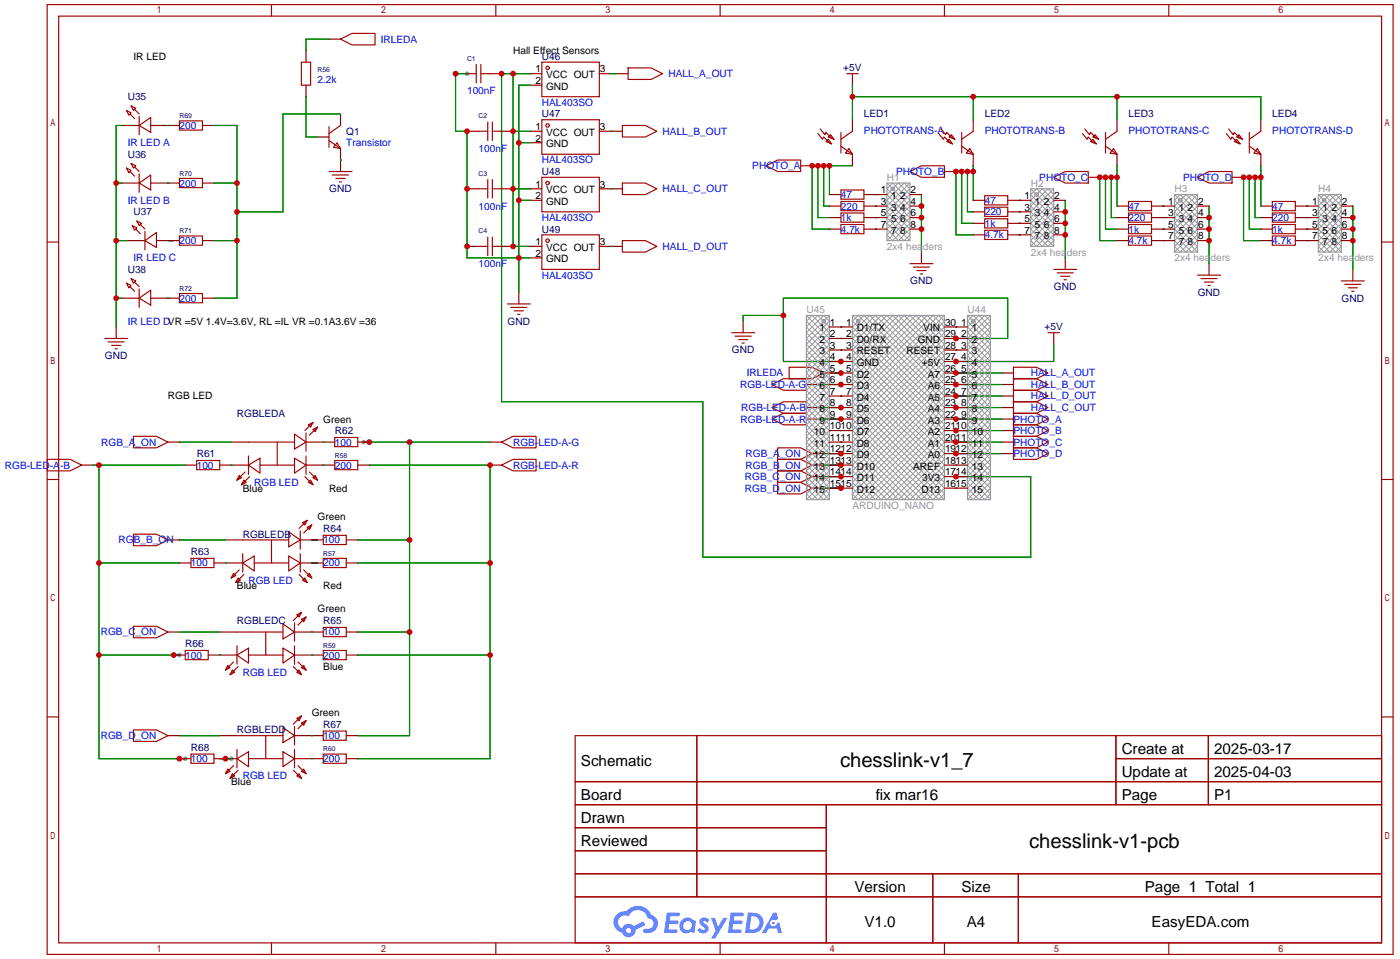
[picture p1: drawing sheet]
<svg xmlns="http://www.w3.org/2000/svg" width="309mm" height="212mm" viewBox="0 0 309 212" stroke-linecap="round" stroke-linejoin="round" font-family="sans-serif">
<g fill="#999">
<circle cx="51.1" cy="167.4" r=".51"/>
<circle cx="40.9" cy="167.4" r=".51"/>
<circle cx="39.6" cy="144.5" r=".51"/>
<circle cx="80.3" cy="97.5" r=".51"/>
<circle cx="103.1" cy="16.3" r=".51"/>
</g>
<g fill="none" stroke="#a10000" stroke-width=".25">
<path d="M10.4 1h297.2v209.6h-297.2zM13 3.6h292.1v204.4h-292.1zM59.9 1v2.6M109.5 1v2.6M159 1v2.6M208.5 1v2.6M258.1 1v2.6M10.4 53.4h2.6M305.1 53.4h2.5M10.4 105.8h2.6M305.1 105.8h2.5M10.4 158.2h2.6"/>
<path d="M305.1 158.2h2.5M127 162.3h178.1v45.7h-178.1zM127 172.5h178.1M127 177.5h178.1M153.9 162.3v35.6M182.4 177.5v30.5M246.4 162.3v15.2M246.4 167.4h58.7M266.8 162.3v15.2M127 182.6h55.4M127 192.8h178.1M127 187.7h55.4"/>
<path d="M127 197.9h178.1M206 192.8v15.2M224.8 192.8v15.2M59.9 208v2.6M109.5 208v2.6M159 208v2.6M208.5 208v2.6M258.1 208v2.6"/>
</g>
<g fill="#5487ff">
<path d="M154.7 202.7a1.3 1.3 0 0 1 1.9 .3l-.4 .6a.54 .54 0 0 0-.9-.2l.1 .2a1.28 1.28 0 0 1 .8 2 1.53 1.53 0 0 1-2.2-.3l.5-.6 .8 .5a.31 .31 0 0 0 .4-.3 .31 .31 0 0 0-.3-.4 1.12 1.12 0 0 1-.7-1.8z"/>
<path d="M157 202.5h.8l.7 2 1.2-2h.9l-2.7 4.6h-.9l1-1.7z"/>
<path d="M147.2 201.4h2.3a.46 .46 0 0 1 .5 0 .46 .46 0 0 1 .1 .6l-.3 .1-1.8 .1-.1 .9h1.6a.4 .4 0 0 1 .4 .4 .4 .4 0 0 1-.5 .4h-1.6l-.2 1.2h1.4a.46 .46 0 0 1 .5 0 .46 .46 0 0 1 .1 .5l-.4 .2h-2.6z"/>
<path d="M161.3 201.4h2.3a.47 .47 0 0 1 .5 0 .47 .47 0 0 1 .1 .6l-.3 .1-1.8 .1-.1 .9h1.6a.4 .4 0 0 1 .4 .4 .4 .4 0 0 1-.4 .4h-1.7l-.2 1.2h1.4a.46 .46 0 0 1 .5 0 .46 .46 0 0 1 .1 .5l-.4 .2h-2.6z"/>
<path d="M170.7 201.4h.8l.3 1.3-.6 .4a.75 .75 0 0 0-1.1 .3 .75 .75 0 0 0 .5 1 .75 .75 0 0 0 .9-.7l.5-.2 .6 2.3h-.8l-.3-.9h-1.8l-.5 .9h-1z"/>
<path d="M165.1 201.4l-.6 4.4h1.4a2.27 2.27 0 0 0 2.7-2.2 2.27 2.27 0 0 0-2.7-2.2zM165.9 202.1a1.5 1.5 0 0 1 1.8 1.6 1.5 1.5 0 0 1-1.9 1.4h-.3z"/>
<path d="M150.6 203a1.6 1.6 0 0 0-.4 2.3 1.6 1.6 0 0 0 2.3 .2l.8 .3 .3-2.4-.1-.3-.5-.1a1.58 1.58 0 0 0-2.4 0zM151.2 203.5a.98 .98 0 0 1 1.6 .4 .98 .98 0 0 1-1.1 1.3 .94 .94 0 0 1-.9-.7 .94 .94 0 0 1 .4-1z"/>
<path d="M136.2 201.8a2.37 2.37 0 0 0 1.1 4 1.54 1.54 0 0 0 1.8 1 1.54 1.54 0 0 0 1.2-1.6l2.2-1.1-.5-.8-2 1a1.57 1.57 0 0 0-2.7 .5 1.5 1.5 0 0 1-.7-2.1 1.5 1.5 0 0 1 2.2-.5 2.23 2.23 0 0 1 2.3-1.4 2.23 2.23 0 0 1 2 1.8 1.16 1.16 0 0 1 1.2 1.1 1.16 1.16 0 0 1-1.1 1.2h-.7a.47 .47 0 0 0-.5 .4 .47 .47 0 0 0 .4 .5 2.15 2.15 0 0 0 2.6-1.1 2.15 2.15 0 0 0-.8-2.7l-.4-.2a3.2 3.2 0 0 0-5.5-.7l-1.1 .1zM138.2 205.3a.6 .6 0 0 1 1.2 0 .6 .6 0 0 1-1.2 0z"/>
<circle cx="170.8" cy="203.6" r=".28"/>
</g>
<g fill="none" stroke="#870000" stroke-width=".25">
<path d="M67.6 11.2v2.5M67.6 18.8v2.5M72.6 8.6h2.6M100.6 16.3h2.5M108.2 16.3h2.5M117.1 16.3h2.5M117.1 18.8h2.5M132.3 16.3h2.6M136.1 16.3h2.6M188.2 17.5v1.3M26.9 27.7h3.8M33.3 27.7h6.3"/>
<path d="M44.7 27.7h2.5M70.1 30.2h2.5M75.2 25.1v2.6M75.2 32.8v5M103.1 29h2.6M110.7 29h2.6M117.1 29h2.5M117.1 31.5h2.5M132.3 29h5.1M176.8 36.6h2.5M188.2 26.4v2.6M188.2 34v2.6"/>
<path d="M208.5 37.8h2.6M214.9 26.4v2.6M214.9 34v2.6M240.3 39.1h2.5M246.6 26.4v2.6M246.6 34v2.6M272 39.1h2.6M278.4 26.4v2.6M278.4 34v2.6M26.9 40.4h3.8M28.2 53.1h3.8M33.3 40.4h6.3"/>
<path d="M34.5 53.1h5.1M44.7 40.4h2.5M44.7 53.1h2.5M103.1 54.4h2.6M103.1 41.7h2.6M110.7 54.4h2.6M110.7 41.7h2.6M117.1 44.2h2.5M117.1 54.4h2.5M117.1 41.7h2.5M117.1 56.9h2.5M132.3 54.4h5.1"/>
<path d="M132.3 41.7h5.1M183.1 42.9h2.6M183.1 45.5h2.6M183.1 48h2.6M183.1 50.5h2.6M190.8 42.9h5M190.8 45.5h5M190.8 48h5M190.8 50.5h5M200.9 42.9h2.6M200.9 45.5h2.6M200.9 48h2.6"/>
<path d="M200.9 50.5h2.6M203.5 55.6v2.6M214.9 44.2h2.5M214.9 46.7h2.5M214.9 49.3h2.5M214.9 51.8h2.5M222.5 44.2h5.1M222.5 46.7h5.1M222.5 49.3h5.1M222.5 51.8h5.1M232.7 44.2h2.5M232.7 46.7h2.5"/>
<path d="M232.7 49.3h2.5M232.7 51.8h2.5M235.2 56.9v2.5M246.6 53.1h2.6M246.6 45.5h2.6M246.6 48h2.6M246.6 50.5h2.6M254.3 53.1h5M254.3 45.5h5M254.3 48h5M254.3 50.5h5M264.4 53.1h2.6"/>
<path d="M264.4 45.5h2.6M264.4 48h2.6M264.4 50.5h2.6M267 58.2v2.5M278.4 53.1h2.5M278.4 45.5h2.5M278.4 48h2.5M278.4 50.5h2.5M286 53.1h5.1M286 45.5h5.1M286 48h5.1M286 50.5h5.1"/>
<path d="M296.2 53.1h2.5M296.2 45.5h2.5M296.2 48h2.5M296.2 50.5h2.5M298.7 59.4v2.6M25.7 72.1v2.6M26.9 65.8h3.8M33.3 65.8h6.3M44.7 65.8h2.5M114.6 64.5v2.6M164.1 70.9v2.5M183.1 72.1h5.1"/>
<path d="M183.1 74.7h5.1M183.1 77.2h5.1M183.1 79.8h5.1M208.5 72.1h5.1M208.5 74.7h5.1M208.5 77.2h5.1M208.5 79.8h5.1M232.7 74.7v1.2M37.1 97.5h2.5M51.1 97.5h3.8M67.6 97.5h6.3M79 97.5h2.5"/>
<path d="M108.2 97.5h2.5M178.1 92.5h2.5M178.1 84.8h2.5M178.1 89.9h2.5M181.9 82.3h6.3M183.1 97.5h5.1M183.1 92.5h5.1M183.1 84.8h5.1M183.1 89.9h5.1M183.1 87.4h5.1M183.1 95h5.1M208.5 97.5h5.1"/>
<path d="M208.5 92.5h5.1M208.5 84.8h5.1M208.5 89.9h5.1M208.5 87.4h5.1M208.5 82.3h5.1M208.5 95h5.1M221.2 97.5h2.6M221.2 92.5h2.6M221.2 84.8h2.6M221.2 89.9h2.6M221.2 87.4h2.6M221.2 82.3h2.6"/>
<path d="M221.2 95h2.6M18 102.6h2.6M37.1 119.1h2.5M40.9 102.6h2.5M48.5 102.6h6.4M49.8 119.1h3.8M66.3 119.1h5.1M67.6 102.6h6.3M76.5 119.1h2.5M79 102.6h2.5M108.2 102.6h2.5M179.3 102.6h2.6"/>
<path d="M179.3 100.1h2.6M179.3 107.7h2.6M179.3 105.2h2.6M183.1 102.6h5.1M183.1 100.1h5.1M183.1 107.7h5.1M183.1 105.2h5.1M208.5 102.6h5.1M208.5 100.1h5.1M208.5 107.7h5.1M208.5 105.2h5.1M221.2 100.1h2.6"/>
<path d="M37.1 139.4h2.5M39.6 124.2h2.6M47.2 124.2h6.4M48.5 139.4h3.8M65 139.4h6.4M66.3 124.2h5.1M76.5 124.2h2.5M76.5 139.4h2.5M38.4 144.5h2.5M46 144.5h6.3M65 144.5h6.4M76.5 144.5h2.5"/>
<path d="M37.1 162.3h2.5M39.6 167.4h2.6M47.2 167.4h5.1M48.5 162.3h3.8M65 162.3h6.4M65 167.4h6.4M76.5 162.3h2.5M76.5 167.4h2.5"/>
</g>
<g fill="none" stroke="#a10000" stroke-width=".25">
<path d="M66.5 13.7h2.1v5.1h-2.1zM75.2 8.6l2.5-1.2h5.1v2.5h-5.1zM103.1 16.3h2.1M105.2 14.2v4.1M106.2 16.3h2M106.2 14.2v4.1M119.6 13.7h12.7v7.6h-12.7zM138.7 15h5.1l2.5 1.3-2.5 1.2h-5.1zM186.9 16.3h2.6M188.2 16.3v1.2M27.9 24.4l1.1 .5-.6 .5zM27.9 37.1l1.1 .5-.6 .5z"/>
<path d="M28.7 25.1l1 1.1M28.7 37.8l1 1.1M29 23.4l1 .5-.5 .5zM29 36.1l1 .5-.5 .5zM29.7 24.1l1 1M29.7 36.8l1 1M30.7 27.7l2.6-1.8v3.3zM30.7 25.7v4M30.7 38.4v4M39.6 26.7h5.1v2h-5.1zM39.6 39.4h5.1v2h-5.1zM72.6 31l2.6 1.8"/>
<path d="M72.6 27.9v4.6M72.6 37.8h5.1M73.4 38.6h3.6M74.2 39.4h2M74.4 31.5l.8 1.3-1.5-.3zM75.2 27.7l-2.6 1.8M105.7 29h2M107.7 26.9v4.1M107.7 39.6v4.1M108.7 29h2M108.7 26.9v4.1M108.7 39.6v4.1"/>
<path d="M119.6 26.4h12.7v7.6h-12.7zM119.6 39.1h12.7v7.6h-12.7zM137.4 27.7h5.1l2.5 1.3-2.5 1.2h-5.1zM169.2 36.6l2.5-1.3h5.1v2.5h-5.1zM180.6 29.5l1 1.2 .3-.5 1.2 1.3M181.1 28.4l1 1.3 .3-.5 1.2 1.3M182.4 31.2l.5-.5 .7 1.1zM182.9 30.2l.5-.5 .7 1zM185.7 32.3l2.5 1.7M185.7 29.2v4.6M187.5 32.8l.7 1.2-1.5-.2zM188.2 29l-2.5 1.7"/>
<path d="M200.9 37.8l2.6-1.2h5v2.5h-5zM207.3 29.5l1 1.2 .2-.5 1.3 1.3M207.8 28.4l1 1.3 .2-.5 1.3 1.3M209 31.2l.5-.5 .8 1.1zM209.5 30.2l.6-.5 .7 1zM212.3 32.3l2.6 1.7M212.3 29.2v4.6M214.1 32.8l.8 1.2-1.5-.2zM214.9 29l-2.6 1.7M232.7 39.1l2.5-1.3h5.1v2.6h-5.1zM239 29.5l1 1.2 .3-.5 1.3 1.3M239.5 28.4l1 1.3 .3-.5 1.3 1.3"/>
<path d="M240.8 31.2l.5-.5 .8 1.1zM241.3 30.2l.5-.5 .8 1zM244.1 32.3l2.5 1.7M244.1 29.2v4.6M245.9 32.8l.7 1.2-1.5-.2zM246.6 29l-2.5 1.7M264.4 39.1l2.6-1.3h5v2.6h-5zM270.8 29.5l1 1.2 .2-.5 1.3 1.3M271.3 28.4l1 1.3 .2-.5 1.3 1.3M273 30.7l.8 1.1-1.3-.6zM273 30.2l.6-.5 .7 1zM275.8 32.3l2.6 1.7"/>
<path d="M275.8 29.2v4.6M277.6 32.8l.8 1.2-1.5-.2zM278.4 29l-2.6 1.7M29.2 49.8l1 .5-.5 .5zM30 50.5l1 1.1M30.2 48.8l1 .5-.5 .5zM30.7 40.4l2.6-1.8v3.3zM31 49.5l1 1M32 53.1l2.5-1.8v3.3zM32 51.1v4M39.6 52.1h5.1v2h-5.1zM74.9 40.1h.5"/>
<path d="M105.7 41.7h2M105.7 54.4h2M107.7 52.3v4.1M108.7 52.3v4.1M108.7 41.7h2M108.7 54.4h2M119.6 51.8h12.7v7.6h-12.7zM137.4 53.1h5.1l2.5 1.3-2.5 1.2h-5.1zM137.4 40.4h5.1l2.5 1.3-2.5 1.2h-5.1zM185.7 41.9h5.1v2h-5.1zM185.7 44.4h5.1v2.1h-5.1zM185.7 47h5.1v2h-5.1z"/>
<path d="M185.7 49.5h5.1v2.1h-5.1zM200.9 58.2h5.1M201.7 58.9h3.5M202.4 59.7h2.1M217.4 43.2h5.1v2h-5.1zM217.4 45.7h5.1v2.1h-5.1zM217.4 48.3h5.1v2h-5.1zM217.4 50.8h5.1v2h-5.1zM232.7 59.4h5M249.2 44.4h5.1v2.1h-5.1zM249.2 47h5.1v2h-5.1zM249.2 49.5h5.1v2.1h-5.1z"/>
<path d="M249.2 52.1h5.1v2h-5.1zM280.9 44.4h5.1v2.1h-5.1zM280.9 47h5.1v2h-5.1zM280.9 49.5h5.1v2.1h-5.1zM280.9 52.1h5.1v2h-5.1zM23.1 74.7h5.1M23.9 75.4h3.5M24.6 76.2h2.1M25.4 77h.5M27.9 62.5l1.1 .5-.6 .5zM28.7 63.2l1 1.1M29 61.5l1 .5-.5 .5z"/>
<path d="M29.7 62.2l1 1M30.7 65.8l2.6-1.8v3.3zM30.7 63.8v4M39.6 64.8h5.1v2h-5.1zM112 67.1h5.1M112.8 67.8h3.5M113.5 68.6h2.1M114.3 69.3h.5M161.5 73.4h5.1M162.3 74.2h3.6M163.1 74.9h2M163.8 75.7h.5"/>
<path d="M203.2 60.5h.5M231.4 73.4h2.5M232.7 73.4v1.3M233.4 60.2h3.6M234.2 61h2M234.9 61.7h.6M264.4 60.7h5.1M265.2 61.5h3.5M265.9 62.2h2.1M266.7 63h.5M296.2 62h5M296.9 62.7h3.6"/>
<path d="M297.7 63.5h2M298.4 64.3h.6M29.5 96.3h5l2.6 1.2-2.6 1.3h-5zM54.9 97.5h10.1M61.2 97.5v5.1M65 95.8l2.6 1.7-2.6 1.6zM67.6 95.5v4.1M68.1 93.7l1-.5-.5 1zM69.1 94.7l1-.5-.5 1zM69.1 93.2l-1.8 1.8M70.1 94.2l-1.8 1.8M73.9 96.5h5.1v2.1h-5.1z"/>
<path d="M110.7 97.5l2.6-1.2h5.1v2.5h-5.1zM170.4 92.5l2.6-1.3h5.1v2.5h-5.1zM170.4 84.8l2.6-1.2h5.1v2.5h-5.1zM170.4 89.9l2.6-1.3h5.1v2.6h-5.1zM171.7 98.8h5.1l2.5 1.3-2.5 1.2h-5.1zM174.2 81h5.1l2.6 1.3-2.6 1.3h-5.1zM223.8 88.6h5.1l2.5 1.3-2.5 1.3h-5.1zM223.8 86.1h5.1l2.5 1.3-2.5 1.2h-5.1zM223.8 81h5.1l2.5 1.3-2.5 1.3h-5.1zM223.8 83.6h5.1l2.5 1.2-2.5 1.3h-5.1zM223.8 96.3h5.1l2.5 1.2-2.5 1.3h-5.1zM223.8 98.8h5.1l2.5 1.3-2.5 1.2h-5.1z"/>
<path d="M223.8 93.7h5.1l2.5 1.3-2.5 1.3h-5.1zM223.8 91.2h5.1l2.5 1.3-2.5 1.2h-5.1zM10.4 101.3h5.1l2.5 1.3-2.5 1.3h-5.1zM29.5 117.9h5l2.6 1.2-2.6 1.3h-5zM43.4 101.6h5.1v2h-5.1zM52.8 104.9l.5 .5-1 .5zM53.6 119.1h10.2M53.8 105.9l.6 .5-1.1 .5zM54.1 104.1l-1.8 1.8M54.9 102.6l2.5-1.5v3.3zM54.9 100.6v4M55.1 105.2l-1.8 1.7"/>
<path d="M57.4 102.6h7.6M59.9 119.1v5.1M63.8 117.3l2.5 1.8-2.5 1.5zM65 101.1l2.6 1.5-2.6 1.8zM66.3 117.1v4.1M66.8 115.3l1-.5-.5 1zM67.3 105.2l1.8 1.7M67.6 100.6v4M67.8 116.3l1-.5-.5 1zM67.8 114.8l-1.8 1.8M68.3 104.1l1.8 1.8M68.6 105.9l.5 1-1-.5z"/>
<path d="M68.8 115.8l-1.7 1.8M69.1 105.4l.5-.5 .5 1zM71.4 118.1h5.1v2h-5.1zM73.9 101.6h5.1v2h-5.1zM110.7 102.6l2.6-1.3h5.1v2.6h-5.1zM171.7 106.4h5.1l2.5 1.3-2.5 1.3h-5.1zM171.7 103.9h5.1l2.5 1.3-2.5 1.2h-5.1zM171.7 101.3h5.1l2.5 1.3-2.5 1.3h-5.1zM29.5 138.2h5l2.6 1.2-2.6 1.3h-5zM42.2 123.2h5v2h-5zM51.6 126.5l.5 .5-1 .5zM52.3 139.4h10.2"/>
<path d="M52.6 127.5l.5 .5-1 .5zM52.8 125.7l-1.7 1.8M53.6 124.2l2.5-1.5v3.3zM53.6 122.2v4M53.8 126.7l-1.7 1.8M56.1 124.2h7.7M58.7 139.4v5.1M62.5 137.7l2.5 1.7-2.5 1.6zM63.8 122.7l2.5 1.5-2.5 1.8zM65 137.4v4.1M65.5 135.6l1-.5-.5 1zM66 126.7l1.8 1.8"/>
<path d="M66.3 122.2v4M66.5 136.7l1.1-.6-.5 1.1zM66.5 135.1l-1.7 1.8M66.8 128l.5-.5 .5 1zM67.1 125.7l1.7 1.8M67.6 136.1l-1.8 1.8M68.3 126.5l.5 1-1-.5zM71.4 123.2h5.1v2h-5.1zM71.4 138.4h5.1v2.1h-5.1zM40.9 143.5h5.1v2h-5.1zM50.3 146.8l.5 .5-1 .5zM51.3 147.8l.5 .5-1 .5z"/>
<path d="M51.6 146.1l-1.8 1.7M52.3 144.5l2.6-1.5v3.3zM52.3 142.5v4.1M52.6 147.1l-1.8 1.7M54.9 144.5h7.6M62.5 143l2.5 1.5-2.5 1.8zM64.8 147.1l1.7 1.7M65 142.5v4.1M65.5 148.3l.5-.5 .5 1zM65.5 158.5l1-.5-.5 1zM65.8 146.1l1.8 1.7M66.5 147.3l.6-.5 .5 1z"/>
<path d="M66.5 159.5l1.1-.5-.5 1zM66.5 158l-1.7 1.8M67.6 159l-1.8 1.8M71.4 143.5h5.1v2h-5.1zM29.5 161h5l2.6 1.3-2.6 1.3h-5zM42.2 166.4h5v2h-5zM50.3 169.7l.5 .5-1 .5zM51.3 170.7l.5 .5-1 .5zM51.6 168.9l-1.8 1.8M52.3 167.4l2.6-1.5v3.3zM52.3 165.4v4M52.3 162.3h10.2"/>
<path d="M52.6 169.9l-1.8 1.8M54.9 167.4h7.6M58.7 162.3v5.1M62.5 160.5l2.5 1.8-2.5 1.5zM62.5 165.9l2.5 1.5-2.5 1.8zM64.8 169.9l1.7 1.8M65 160.3v4M65 165.4v4M65.5 171.2l.5-.5 .5 1zM65.8 168.9l1.8 1.8M66.5 170.2l.6-.5 .5 1zM71.4 166.4h5.1v2h-5.1z"/>
<path d="M71.4 161.3h5.1v2h-5.1z"/>
<circle cx="120.9" cy="15" r=".38"/>
<circle cx="120.9" cy="27.7" r=".38"/>
<circle cx="120.9" cy="53.1" r=".38"/>
<circle cx="120.9" cy="40.4" r=".38"/>
</g>
<g fill="none" stroke="#008700" stroke-width=".25">
<path d="M72.6 8.6h-5v2.6M103.1 16.3h-2.5v12.7h2.5v27.9h14M113.3 16.3v38.1h3.8M117.1 16.3h-6.4v72.3h44.5v34.3h72.4v-17.7h-16.5M117.1 18.8h-2.5v45.7M134.9 16.3h1.2M188.2 18.8v7.6M26.9 27.7h-1.2v44.4M37.1 27.7h.1M47.2 27.7h5.1v38.1h-5.1M67.6 21.3v8.9h2.5M75.2 35.3h.1"/>
<path d="M75.2 25.1h-12.7v21.6h-10.2M113.3 29h3.8M114.6 31.5h2.5M134.9 29h.1M180.6 36.6v11.4h2.5M181.9 36.6v8.9h1.2M183.1 36.6v6.3M188.2 36.6h-8.9v13.9h3.8M188.2 21.3h90.2v5.1M212.3 37.8v11.5h2.6M213.6 37.8v8.9h1.3M214.9 21.3v5.1"/>
<path d="M214.9 36.6v7.6M214.9 37.8h-3.8v14h3.8M244.1 39.1v11.4h2.5M245.4 39.1v8.9h1.2M246.6 21.3v5.1M246.6 36.6v8.9M246.6 39.1h-3.8v14h3.8M275.8 39.1v11.4h2.6M277.1 39.1v8.9h1.3M278.4 39.1h-3.8v14h3.8M278.4 36.6v8.9M25.7 53.1h2.5"/>
<path d="M25.7 40.4h1.2M37.1 40.4h.1M37.1 53.1h1.3M47.2 53.1h5.1M47.2 40.4h5.1M113.3 41.7h3.8M114.6 44.2h2.5M134.9 41.7h.1M134.9 54.4h.1M193.3 42.9h.1M193.3 45.5h.1M193.3 48h.1"/>
<path d="M193.3 50.5h.1M203.5 42.9v12.7M225 44.2h.1M225 46.7h.1M225 49.3h.1M225 51.8h.1M235.2 44.2v12.7M256.8 45.5h.1M256.8 48h.1M256.8 50.5h.1M256.8 53.1h.1M267 45.5v12.7"/>
<path d="M288.5 45.5h.1M288.5 48h.1M288.5 50.5h.1M288.5 53.1h.1M298.7 45.5v13.9M25.7 65.8h1.2M37.1 65.8h.1M173 69.6h-8.9v1.3M185.7 72.1h.1M185.7 74.7h.1M185.7 77.2h.1M211.1 77.2h.1"/>
<path d="M211.1 72.1h.1M211.1 74.7h11.4v-8.9h-49.5v14h12.7M232.7 75.9v3.9h-21.6M39.6 97.5h11.5M71.4 97.5h.1M80.3 97.5h27.9M90.4 97.5v64.8h-11.4M180.6 84.8h5.1M180.6 89.9h5.1M180.6 92.5h5.1M184.4 82.3h1.3M185.7 87.4h.1"/>
<path d="M185.7 95h.1M185.7 97.5h.1M211.1 97.5h10.1M211.1 84.8h10.1M211.1 89.9h10.1M211.1 95h10.1M211.1 92.5h10.1M211.1 87.4h10.1M211.1 82.3h10.1M20.6 102.6h20.3M21.8 102.6v64.8h19.1M39.6 119.1h10.2"/>
<path d="M51.1 102.6h.1M68.8 119.1h1.3M71.4 102.6h.1M79 119.1h11.4M81.5 102.6h26.7v64.8h-29.2M181.9 102.6h3.8M181.9 105.2h3.8M181.9 100.1h3.8M181.9 107.7h3.8M211.1 107.7h.1M211.1 102.6h.1M211.1 100.1h10.1"/>
<path d="M21.8 124.2h17.8M39.6 139.4h8.9M49.8 124.2h.1M68.8 139.4h.1M68.8 124.2h1.3M79 124.2h29.2M79 139.4h11.4M21.8 144.5h17.8M48.5 144.5h.1M68.8 144.5h.1M79 144.5h29.2M39.6 162.3h8.9"/>
<path d="M48.5 167.4h2.6M68.8 167.4h.1M68.8 162.3h.1"/>
</g>
<g fill="none" stroke="#999" stroke-width=".22">
<path d="M195.8 53.1l5.1-5.1-5.1-5.1 2.6-2.5 2.5 2.5-5.1 5.1 5.1 5.1M195.8 40.4l5.1 5.1-5.1 5 2.6 2.6 2.5-2.6-5.1-5 5.1-5.1M197.1 40.4l-1.3 1.3 5.1 5-5.1 5.1 1.3 1.3 3.8-3.8-5.1-5.1 3.8-3.8 1.3 1.3-5.1 5 5.1 5.1-1.3 1.3-3.8-3.8 5.1-5.1zM197.3 41.3l.1 .2M197.4 41.8l-.1 .2M227.6 54.4l5.1-5.1-5.1-5.1 2.5-2.5 2.6 2.5-5.1 5.1 5.1 5.1M227.6 41.7l5.1 5-5.1 5.1 2.5 2.6 2.6-2.6-5.1-5.1 5.1-5M228.9 41.7l-1.3 1.2 5.1 5.1-5.1 5.1 1.3 1.3 3.8-3.9-5.1-5 3.8-3.8 1.3 1.2-5.1 5.1 5.1 5.1-1.3 1.3-3.8-3.9 5.1-5zM229 42.6l.2 .2M229.2 43.1l-.2 .2M259.3 44.2l5.1 5.1-5.1 5.1 1.3 1.2 3.8-3.8-5.1-5.1 3.8-3.8 1.3 1.3-5.1 5.1 5.1 5.1-1.3 1.2-3.8-3.8 5.1-5.1-3.8-3.8zM259.3 55.6l5.1-5.1-5.1-5 2.6-2.6 2.5 2.6-5.1 5 5.1 5.1"/>
<path d="M259.3 42.9l5.1 5.1-5.1 5.1 2.6 2.5 2.5-2.5-5.1-5.1 5.1-5.1M260.8 43.9l.1 .1M260.9 44.4l-.1 .1M291.1 44.2l5.1 5.1-5.1 5.1 1.3 1.2 3.8-3.8-5.1-5.1 3.8-3.8 1.3 1.3-5.1 5.1 5.1 5.1-1.3 1.2-3.8-3.8 5.1-5.1-3.8-3.8zM291.1 55.6l5.1-5.1-5.1-5 2.5-2.6 2.6 2.6-5.1 5 5.1 5.1M291.1 42.9l5.1 5.1-5.1 5.1 2.5 2.5 2.6-2.5-5.1-5.1 5.1-5.1M292.5 43.9l.2 .1M292.7 44.4l-.2 .1M178.1 69.6l5 5.1-5 5.1 5 5-5 5.1 5 5.1-5 5.1 5 5.1-5 5M179.3 69.6l3.8 3.8-5 5.1 5 5.1-5 5 5 5.1-5 5.1 5 5.1-5 5.1 1.2 1.2 3.8-3.8-5-5.1 5-5-5-5.1 5-5.1-5-5.1 5-5.1-5-5zM180.6 69.6l-2.5 2.5 5 5.1-5 5.1 5 5.1-5 5.1 5 5-5 5.1 5 5.1-2.5 2.5-2.5-2.5 5-5.1-5-5.1 5-5-5-5.1 5-5.1-5-5.1 5-5.1zM181.9 69.6l1.2 1.3-5 5 5 5.1-5 5.1 5 5.1-5 5.1 5 5-5 5.1 3.8 3.8 1.2-1.2-5-5.1 5-5.1-5-5.1 5-5.1-5-5 5-5.1-5-5.1z"/>
<path d="M182 70.5l.2 .2M182.2 71l-.2 .2M183.1 69.6l-5 5.1 5 5.1-5 5 5 5.1-5 5.1 5 5.1-5 5.1 5 5M188.2 69.6l20.3 20.3-20.3 20.3M189.5 69.6l19 19-20.3 20.4 1.3 1.2 19-19-20.3-20.3zM189.6 70.5l.2 .2M189.8 71l-.2 .2M190.8 69.6l17.7 17.8-20.3 20.3 2.6 2.5 17.7-17.7-20.3-20.4zM192 69.6l16.5 16.5-20.3 20.3 3.8 3.8 16.5-16.5-20.3-20.3zM193.3 69.6l15.2 15.2-20.3 20.4 5.1 5 15.2-15.2-20.3-20.3zM194.6 69.6l-6.4 6.3 20.3 20.4-13.9 13.9-6.4-6.3 20.3-20.3zM195.8 69.6l-7.6 7.6 20.3 20.3-12.7 12.7-7.6-7.6 20.3-20.3z"/>
<path d="M197.1 69.6l11.4 11.4-20.3 20.3 8.9 8.9 11.4-11.4-20.3-20.3zM198.4 69.6l10.1 10.2-20.3 20.3 10.2 10.1 10.1-10.1-20.3-20.3zM199.6 69.6l8.9 8.9-20.3 20.3 11.4 11.4 8.9-8.9-20.3-20.3zM202.2 69.6l6.3 6.3-20.3 20.4 14 13.9 6.3-6.3-20.3-20.3zM203.5 69.6l5 5.1-20.3 20.3 15.3 15.2 5-5-20.3-20.4zM204.7 69.6l3.8 3.8-20.3 20.3 16.5 16.5 3.8-3.8-20.3-20.3zM206 69.6l2.5 2.5-20.3 20.4 17.8 17.7 2.5-2.5-20.3-20.3zM208.5 69.6l-20.3 20.3 20.3 20.3M213.6 69.6l5.1 5.1-5.1 5.1 5.1 5-5.1 5.1 5.1 5.1-5.1 5.1 5.1 5.1-5.1 5M214.9 69.6l3.8 3.8-5.1 5.1 5.1 5.1-5.1 5 5.1 5.1-5.1 5.1 5.1 5.1-5.1 5.1 1.3 1.2 3.8-3.8-5.1-5.1 5.1-5-5.1-5.1 5.1-5.1-5.1-5.1 5.1-5.1-5.1-5zM215 70.5l.2 .2M215.2 71l-.2 .2"/>
<path d="M216.2 69.6l2.5 2.5-5.1 5.1 5.1 5.1-5.1 5.1 5.1 5.1-5.1 5 5.1 5.1-5.1 5.1 2.6 2.5 2.5-2.5-5.1-5.1 5.1-5.1-5.1-5 5.1-5.1-5.1-5.1 5.1-5.1-5.1-5.1zM217.4 69.6l1.3 1.3-5.1 5 5.1 5.1-5.1 5.1 5.1 5.1-5.1 5.1 5.1 5-5.1 5.1 3.8 3.8 1.3-1.2-5.1-5.1 5.1-5.1-5.1-5.1 5.1-5.1-5.1-5 5.1-5.1-5.1-5.1zM218.7 69.6l-5.1 5.1 5.1 5.1-5.1 5 5.1 5.1-5.1 5.1 5.1 5.1-5.1 5.1 5.1 5M188.2 82.3l12.7-12.7 7.6 7.6-20.3 20.3 12.7 12.7 7.6-7.6zM188.2 88.6l19.1-19 1.2 1.3-20.3 20.3 19.1 19 1.2-1.2z"/>
</g>
<g fill="none" stroke="#999" stroke-width=".25">
<path d="M195.8 40.4h5.1v12.7h-5.1zM227.6 41.7h5.1v12.7h-5.1zM259.3 42.9h5.1v12.7h-5.1zM291.1 42.9h5.1v12.7h-5.1zM178.1 69.6h5v40.6h-5zM188.2 69.6h20.3v40.6h-20.3zM213.6 69.6h5.1v40.6h-5.1z"/>
<circle cx="197.1" cy="41.7" r=".38"/>
<circle cx="228.9" cy="42.9" r=".38"/>
<circle cx="260.6" cy="44.2" r=".38"/>
<circle cx="292.4" cy="44.2" r=".38"/>
<circle cx="181.9" cy="70.9" r=".38"/>
<circle cx="189.5" cy="70.9" r=".38"/>
<circle cx="214.9" cy="70.9" r=".38"/>
</g>
<g fill="#c00">
<circle cx="183.1" cy="36.6" r=".63"/>
<circle cx="181.9" cy="36.6" r=".63"/>
<circle cx="180.6" cy="36.6" r=".63"/>
<circle cx="179.3" cy="36.6" r=".63"/>
<circle cx="214.9" cy="37.8" r=".63"/>
<circle cx="213.6" cy="37.8" r=".63"/>
<circle cx="212.3" cy="37.8" r=".63"/>
<circle cx="211.1" cy="37.8" r=".63"/>
<circle cx="246.6" cy="39.1" r=".63"/>
<circle cx="245.4" cy="39.1" r=".63"/>
<circle cx="244.1" cy="39.1" r=".63"/>
<circle cx="242.8" cy="39.1" r=".63"/>
<circle cx="278.4" cy="39.1" r=".63"/>
<circle cx="277.1" cy="39.1" r=".63"/>
<circle cx="275.8" cy="39.1" r=".63"/>
<circle cx="274.6" cy="39.1" r=".63"/>
<circle cx="49.8" cy="167.4" r=".63"/>
<circle cx="25.7" cy="65.8" r=".63"/>
<circle cx="25.7" cy="53.1" r=".63"/>
<circle cx="25.7" cy="40.4" r=".63"/>
<circle cx="21.8" cy="102.6" r=".63"/>
<circle cx="21.8" cy="124.2" r=".63"/>
<circle cx="21.8" cy="144.5" r=".63"/>
<circle cx="39.6" cy="167.4" r=".63"/>
<circle cx="38.4" cy="144.5" r=".63"/>
<circle cx="108.2" cy="102.6" r=".63"/>
<circle cx="108.2" cy="124.2" r=".63"/>
<circle cx="108.2" cy="144.5" r=".63"/>
<circle cx="90.4" cy="119.1" r=".63"/>
<circle cx="90.4" cy="97.5" r=".63"/>
<circle cx="81.5" cy="97.5" r=".63"/>
<circle cx="90.4" cy="139.4" r=".63"/>
<circle cx="211.1" cy="105.2" r=".63"/>
<circle cx="110.7" cy="16.3" r=".63"/>
<circle cx="113.3" cy="16.3" r=".63"/>
<circle cx="113.3" cy="29" r=".63"/>
<circle cx="113.3" cy="41.7" r=".63"/>
<circle cx="113.3" cy="54.4" r=".63"/>
<circle cx="211.1" cy="100.1" r=".63"/>
<circle cx="185.7" cy="84.8" r=".63"/>
<circle cx="185.7" cy="89.9" r=".63"/>
<circle cx="185.7" cy="105.2" r=".63"/>
<circle cx="211.1" cy="74.7" r=".63"/>
<circle cx="173" cy="69.6" r=".63"/>
<circle cx="185.7" cy="79.8" r=".63"/>
<circle cx="211.1" cy="79.8" r=".63"/>
<circle cx="211.1" cy="97.5" r=".63"/>
<circle cx="211.1" cy="95" r=".63"/>
<circle cx="211.1" cy="92.5" r=".63"/>
<circle cx="211.1" cy="89.9" r=".63"/>
<circle cx="211.1" cy="87.4" r=".63"/>
<circle cx="211.1" cy="84.8" r=".63"/>
<circle cx="211.1" cy="82.3" r=".63"/>
<circle cx="185.7" cy="82.3" r=".63"/>
<circle cx="185.7" cy="107.7" r=".63"/>
<circle cx="185.7" cy="102.6" r=".63"/>
<circle cx="185.7" cy="100.1" r=".63"/>
<circle cx="185.7" cy="92.5" r=".63"/>
<circle cx="203.5" cy="50.5" r=".63"/>
<circle cx="203.5" cy="48" r=".63"/>
<circle cx="203.5" cy="45.5" r=".63"/>
<circle cx="298.7" cy="53.1" r=".63"/>
<circle cx="298.7" cy="50.5" r=".63"/>
<circle cx="298.7" cy="48" r=".63"/>
<circle cx="267" cy="53.1" r=".63"/>
<circle cx="267" cy="50.5" r=".63"/>
<circle cx="267" cy="48" r=".63"/>
<circle cx="235.2" cy="46.7" r=".63"/>
<circle cx="235.2" cy="49.3" r=".63"/>
<circle cx="235.2" cy="51.8" r=".63"/>
<circle cx="188.2" cy="21.3" r=".63"/>
<circle cx="214.9" cy="21.3" r=".63"/>
<circle cx="246.6" cy="21.3" r=".63"/>
<circle cx="52.3" cy="53.1" r=".63"/>
<circle cx="52.3" cy="46.7" r=".63"/>
<circle cx="52.3" cy="40.4" r=".63"/>
<circle cx="100.6" cy="16.3" r=".63"/>
<circle cx="103.1" cy="29" r=".63"/>
<circle cx="103.1" cy="41.7" r=".63"/>
<circle cx="103.1" cy="54.4" r=".63"/>
<circle cx="114.6" cy="56.9" r=".63"/>
<circle cx="114.6" cy="44.2" r=".63"/>
<circle cx="114.6" cy="31.5" r=".63"/>
</g>
<g font-size="4.5">
<text x="185.5" y="169.2">chesslink-v1_7</text>
<text x="227.2" y="187">chesslink-v1-pcb</text>
</g>
<g font-size="3.4">
<text x="247.7" y="166.4">Create at</text>
<text x="268.1" y="166.4">2025-03-17</text>
<text x="128.3" y="168.9">Schematic</text>
<text x="247.7" y="171.5">Update at</text>
<text x="268.1" y="171.5">2025-04-03</text>
<text x="128.3" y="176.6">Board</text>
<text x="193.4" y="176.6">fix mar16</text>
<text x="247.7" y="176.6">Page</text>
<text x="268.1" y="176.6">P1</text>
<text x="128.3" y="181.6">Drawn</text>
<text x="128.3" y="186.7">Reviewed</text>
<text x="188.6" y="196.9">Version</text>
<text x="212.3" y="196.9">Size</text>
<text x="252.8" y="196.9">Page 1 Total 1</text>
<text x="190.9" y="204.5">V1.0</text>
<text x="213.5" y="204.5">A4</text>
<text x="254.3" y="204.5">EasyEDA.com</text>
</g>
<g font-size="2.2" fill="#00f">
<text x="84.1" y="9.4">IRLEDA</text>
<text x="147.6" y="17">HALL_A_OUT</text>
<text x="70.1" y="18.3">2.2k</text>
<text x="103.1" y="20.8">100nF</text>
<text x="119.6" y="23.4">HAL403SO</text>
<text x="39.6" y="28.4">200</text>
<text x="146.3" y="29.7">HALL_B_OUT</text>
<text x="190.8" y="29.5">PHOTOTRANS-A</text>
<text x="217.4" y="29.5">PHOTOTRANS-B</text>
<text x="249.2" y="29.5">PHOTOTRANS-C</text>
<text x="280.9" y="29.5">PHOTOTRANS-D</text>
<text x="28.2" y="32.3">IR LED A</text>
<text x="76.5" y="32.3">Transistor</text>
<text x="105.7" y="33.5">100nF</text>
<text x="39.6" y="41.1">200</text>
<text x="119.6" y="36.1">HAL403SO</text>
<text x="166.1" y="37.3">PHOTO_A</text>
<text x="197.9" y="38.6">PHOTO_B</text>
<text x="229.5" y="39.9">PHOTO_C</text>
<text x="261.2" y="39.9">PHOTO_D</text>
<text x="28.2" y="45">IR LED B</text>
<text x="105.7" y="46.2">100nF</text>
<text x="146.3" y="42.4">HALL_C_OUT</text>
<text x="185.7" y="43.7">47</text>
<text x="185.7" y="46.2">220</text>
<text x="217.4" y="45">47</text>
<text x="217.4" y="47.5">220</text>
<text x="249.2" y="46.2">47</text>
<text x="280.9" y="46.2">47</text>
<text x="39.6" y="53.8">200</text>
<text x="119.6" y="48.8">HAL403SO</text>
<text x="185.7" y="48.8">1k</text>
<text x="185.7" y="51.3">4.7k</text>
<text x="217.4" y="50">1k</text>
<text x="217.4" y="52.6">4.7k</text>
<text x="249.2" y="48.8">220</text>
<text x="249.2" y="51.3">1k</text>
<text x="249.2" y="53.8">4.7k</text>
<text x="280.9" y="48.8">220</text>
<text x="280.9" y="51.3">1k</text>
<text x="280.9" y="53.8">4.7k</text>
<text x="29.5" y="57.7">IR LED C</text>
<text x="105.7" y="58.9">100nF</text>
<text x="146.3" y="55.1">HALL_D_OUT</text>
<text x="119.6" y="61.5">HAL403SO</text>
<text x="28.2" y="71.6">IR LED DVR =5V 1.4V=3.6V, RL =IL VR =0.1A3.6V =36</text>
<text x="39.6" y="66.5">200</text>
<text x="164.9" y="83.1">IRLEDA</text>
<text x="227.6" y="83.1">HALL_A_OUT</text>
<text x="163.4" y="85.6">RGB-LED-A-G</text>
<text x="227.6" y="88.1">HALL_D_OUT</text>
<text x="227.6" y="85.6">HALL_B_OUT</text>
<text x="163.5" y="93.2">RGB-LED-A-R</text>
<text x="163.6" y="90.7">RGB-LED-A-B</text>
<text x="223.8" y="95.8">PHOTO_B</text>
<text x="223.8" y="93.2">PHOTO_A</text>
<text x="227.6" y="90.7">HALL_C_OUT</text>
<text x="22.4" y="98.3">RGB_A_ON</text>
<text x="73.9" y="98.3">100</text>
<text x="113.3" y="98.3">RGB-LED-A-G</text>
<text x="164.6" y="100.8">RGB_A_ON</text>
<text x="223.8" y="98.3">PHOTO_C</text>
<text x="223.8" y="100.8">PHOTO_D</text>
<text x="1.1" y="103.4">RGB-LED-A-B</text>
<text x="43.4" y="103.4">100</text>
<text x="56.1" y="107.2">RGB LED</text>
<text x="73.9" y="103.4">200</text>
<text x="113.3" y="103.4">RGB-LED-A-R</text>
<text x="164.5" y="105.9">RGB_C_ON</text>
<text x="164.6" y="103.4">RGB_B_ON</text>
<text x="164.5" y="108.5">RGB_D_ON</text>
<text x="26.2" y="119.9">RGB_B_ON</text>
<text x="71.4" y="119.9">100</text>
<text x="42.2" y="125">100</text>
<text x="71.4" y="125">200</text>
<text x="54.9" y="128.8">RGB LED</text>
<text x="22.2" y="140.2">RGB_C_ON</text>
<text x="71.4" y="140.2">100</text>
<text x="40.9" y="145.3">100</text>
<text x="53.6" y="149.1">RGB LED</text>
<text x="71.4" y="145.3">200</text>
<text x="22.2" y="163.1">RGB_D_ON</text>
<text x="71.4" y="163.1">100</text>
<text x="42.2" y="168.1">100</text>
<text x="53.6" y="172">RGB LED</text>
<text x="71.4" y="168.1">200</text>
</g>
<g font-size="2.2">
<text x="113.3" y="11.9">Hall Effect Sensors</text>
<text x="29.5" y="13.2">IR LED</text>
<text x="118.3" y="16">1</text>
<text x="120.6" y="17.3">VCC OUT</text>
<text x="132.5" y="16">3</text>
<text x="118.3" y="18.5">2</text>
<text x="120.6" y="19.8">GND</text>
<text x="118.3" y="28.7">1</text>
<text x="120.6" y="30">VCC OUT</text>
<text x="132.5" y="28.7">3</text>
<text x="118.3" y="31.2">2</text>
<text x="120.6" y="32.5">GND</text>
<text x="118.3" y="41.4">1</text>
<text x="132.5" y="41.4">3</text>
<text x="118.3" y="43.9">2</text>
<text x="120.6" y="42.7">VCC OUT</text>
<text x="120.6" y="45.2">GND</text>
<text x="194.5" y="42.7">1</text>
<text x="194.5" y="45.2">3</text>
<text x="194.5" y="47.7">5</text>
<text x="196.8" y="43.9">1</text>
<text x="196.8" y="46.5">3</text>
<text x="198.7" y="46.5">4</text>
<text x="198.7" y="43.9">2</text>
<text x="201" y="47.7">6</text>
<text x="201" y="45.2">4</text>
<text x="201" y="42.7">2</text>
<text x="226.2" y="43.9">1</text>
<text x="226.2" y="46.5">3</text>
<text x="228.5" y="45.2">1</text>
<text x="228.5" y="47.7">3</text>
<text x="230.5" y="47.7">4</text>
<text x="230.5" y="45.2">2</text>
<text x="232.8" y="46.5">4</text>
<text x="232.8" y="43.9">2</text>
<text x="258" y="45.2">1</text>
<text x="258" y="47.7">3</text>
<text x="260.3" y="46.5">1</text>
<text x="262.2" y="46.5">2</text>
<text x="264.5" y="47.7">4</text>
<text x="264.5" y="45.2">2</text>
<text x="289.7" y="45.2">1</text>
<text x="289.7" y="47.7">3</text>
<text x="292" y="46.5">1</text>
<text x="294" y="46.5">2</text>
<text x="296.3" y="47.7">4</text>
<text x="296.3" y="45.2">2</text>
<text x="194.5" y="50.3">7</text>
<text x="196.8" y="49">5</text>
<text x="196.8" y="51.5">7</text>
<text x="198.7" y="51.5">8</text>
<text x="198.7" y="49">6</text>
<text x="201" y="50.3">8</text>
<text x="226.2" y="49">5</text>
<text x="226.2" y="51.5">7</text>
<text x="228.5" y="50.3">5</text>
<text x="228.5" y="52.8">7</text>
<text x="230.5" y="52.8">8</text>
<text x="230.5" y="50.3">6</text>
<text x="232.8" y="51.5">8</text>
<text x="232.8" y="49">6</text>
<text x="258" y="50.3">5</text>
<text x="258" y="52.8">7</text>
<text x="260.3" y="49">3</text>
<text x="260.3" y="51.5">5</text>
<text x="262.2" y="51.5">6</text>
<text x="262.2" y="49">4</text>
<text x="264.5" y="52.8">8</text>
<text x="264.5" y="50.3">6</text>
<text x="289.7" y="50.3">5</text>
<text x="289.7" y="52.8">7</text>
<text x="292" y="49">3</text>
<text x="292" y="51.5">5</text>
<text x="294" y="51.5">6</text>
<text x="294" y="49">4</text>
<text x="296.3" y="52.8">8</text>
<text x="296.3" y="50.3">6</text>
<text x="118.3" y="54.1">1</text>
<text x="118.3" y="56.6">2</text>
<text x="120.6" y="55.4">VCC OUT</text>
<text x="120.6" y="57.9">GND</text>
<text x="132.5" y="54.1">3</text>
<text x="260.3" y="54.1">7</text>
<text x="262.2" y="54.1">8</text>
<text x="292" y="54.1">7</text>
<text x="294" y="54.1">8</text>
<text x="183.3" y="71.9">1</text>
<text x="186.8" y="71.9">1</text>
<text x="208.7" y="71.9">30</text>
<text x="212.2" y="71.9">1</text>
<text x="181" y="73.1">1</text>
<text x="181" y="75.7">2</text>
<text x="183.3" y="74.4">2</text>
<text x="183.3" y="76.9">3</text>
<text x="186.8" y="74.4">2</text>
<text x="186.8" y="76.9">3</text>
<text x="189.2" y="73.1">D1/TX</text>
<text x="189.2" y="75.7">D0/RX</text>
<text x="202.6" y="75.7">GND</text>
<text x="203.9" y="73.1">VIN</text>
<text x="208.7" y="76.9">28</text>
<text x="208.7" y="74.4">29</text>
<text x="212.2" y="74.4">2</text>
<text x="212.2" y="76.9">3</text>
<text x="214.6" y="73.1">1</text>
<text x="214.6" y="75.7">2</text>
<text x="181" y="78.2">3</text>
<text x="181" y="80.8">4</text>
<text x="181" y="83.3">5</text>
<text x="183.3" y="79.5">4</text>
<text x="183.3" y="82">5</text>
<text x="186.8" y="79.5">4</text>
<text x="186.8" y="82">5</text>
<text x="189.2" y="78.2">RESET</text>
<text x="189.2" y="80.8">GND</text>
<text x="189.2" y="83.3">D2</text>
<text x="200.1" y="78.2">RESET</text>
<text x="203.6" y="80.8">+5V</text>
<text x="204.9" y="83.3">A7</text>
<text x="208.7" y="82">26</text>
<text x="208.7" y="79.5">27</text>
<text x="212.2" y="79.5">4</text>
<text x="212.2" y="82">5</text>
<text x="214.6" y="78.2">3</text>
<text x="214.6" y="80.8">4</text>
<text x="214.6" y="83.3">5</text>
<text x="37.1" y="88.1">RGB LED</text>
<text x="181" y="85.8">6</text>
<text x="181" y="88.4">7</text>
<text x="183.3" y="84.6">6</text>
<text x="183.3" y="87.1">7</text>
<text x="183.3" y="89.6">8</text>
<text x="186.8" y="84.6">6</text>
<text x="186.8" y="87.1">7</text>
<text x="186.8" y="89.6">8</text>
<text x="189.2" y="85.8">D3</text>
<text x="189.2" y="88.4">D4</text>
<text x="204.9" y="88.4">A5</text>
<text x="204.9" y="85.8">A6</text>
<text x="208.7" y="89.6">23</text>
<text x="208.7" y="87.1">24</text>
<text x="208.7" y="84.6">25</text>
<text x="212.2" y="84.6">6</text>
<text x="212.2" y="87.1">7</text>
<text x="212.2" y="89.6">8</text>
<text x="214.6" y="85.8">6</text>
<text x="214.6" y="88.4">7</text>
<text x="71.4" y="93.2">Green</text>
<text x="179.7" y="96">10</text>
<text x="181" y="90.9">8</text>
<text x="181" y="93.5">9</text>
<text x="183.3" y="92.2">9</text>
<text x="183.3" y="94.7">1010</text>
<text x="186.8" y="92.2">9</text>
<text x="189.2" y="90.9">D5</text>
<text x="189.2" y="93.5">D6</text>
<text x="189.2" y="96">D7</text>
<text x="204.9" y="96">A2</text>
<text x="204.9" y="93.5">A3</text>
<text x="204.9" y="90.9">A4</text>
<text x="208.7" y="94.7">2110</text>
<text x="208.7" y="92.2">22</text>
<text x="212.2" y="92.2">9</text>
<text x="214.6" y="90.9">8</text>
<text x="214.6" y="93.5">9</text>
<text x="214.6" y="96">10</text>
<text x="179.7" y="98.5">11</text>
<text x="179.7" y="101.1">12</text>
<text x="183.3" y="97.3">1111</text>
<text x="183.3" y="99.8">1212</text>
<text x="189.2" y="98.5">D8</text>
<text x="189.2" y="101.1">D9</text>
<text x="204.9" y="101.1">A0</text>
<text x="204.9" y="98.5">A1</text>
<text x="208.7" y="99.8">1912</text>
<text x="208.7" y="97.3">2011</text>
<text x="214.6" y="98.5">11</text>
<text x="214.6" y="101.1">12</text>
<text x="179.7" y="103.6">13</text>
<text x="179.7" y="106.2">14</text>
<text x="183.3" y="102.3">1313</text>
<text x="183.3" y="104.9">1414</text>
<text x="183.3" y="107.4">1515</text>
<text x="189.2" y="103.6">D10</text>
<text x="189.2" y="106.2">D11</text>
<text x="201.6" y="103.6">AREF</text>
<text x="203.6" y="106.2">3V3</text>
<text x="208.7" y="107.4">1615</text>
<text x="208.7" y="104.9">1714</text>
<text x="208.7" y="102.3">1813</text>
<text x="214.6" y="103.6">13</text>
<text x="214.6" y="106.2">14</text>
<text x="53.6" y="108.5">Blue</text>
<text x="72.6" y="108.5">Red</text>
<text x="179.7" y="108.7">15</text>
<text x="189.2" y="108.7">D12</text>
<text x="203.5" y="108.7">D13</text>
<text x="214.6" y="108.7">15</text>
<text x="70.1" y="114.8">Green</text>
<text x="52.3" y="130">Blue</text>
<text x="71.4" y="130">Red</text>
<text x="70.1" y="135.1">Green</text>
<text x="71.4" y="147.8">Blue</text>
<text x="68.8" y="158">Green</text>
<text x="51.1" y="173.2">Blue</text>
</g>
<g font-size="2.2" fill="#000080">
<text x="119.6" y="13.2">U46</text>
<text x="186.2" y="15.7">+5V</text>
<text x="28.2" y="22.1">U35</text>
<text x="76.5" y="29.7">Q1</text>
<text x="119.6" y="25.9">U47</text>
<text x="190.8" y="25.9">LED1</text>
<text x="217.4" y="25.9">LED2</text>
<text x="249.2" y="25.9">LED3</text>
<text x="280.9" y="25.9">LED4</text>
<text x="28.2" y="34.8">U36</text>
<text x="119.6" y="38.6">U48</text>
<text x="29.5" y="47.5">U37</text>
<text x="72.7" y="42.4">GND</text>
<text x="119.6" y="51.3">U49</text>
<text x="28.2" y="60.2">U38</text>
<text x="201" y="62.7">GND</text>
<text x="232.7" y="64">GND</text>
<text x="264.5" y="65.3">GND</text>
<text x="112.1" y="71.6">GND</text>
<text x="296.2" y="66.5">GND</text>
<text x="161.6" y="78">GND</text>
<text x="230.6" y="72.9">+5V</text>
<text x="23.2" y="79.2">GND</text>
<text x="52.3" y="91.9">RGBLEDA</text>
<text x="73.9" y="95.8">R62</text>
<text x="43.4" y="100.8">R61</text>
<text x="53.6" y="118.6">RGBLEDB</text>
<text x="71.4" y="117.3">R64</text>
<text x="42.2" y="122.4">R63</text>
<text x="52.3" y="137.7">RGBLEDC</text>
<text x="71.4" y="137.7">R65</text>
<text x="40.9" y="142.7">R66</text>
<text x="52.3" y="161.8">RGBLEDD</text>
<text x="71.4" y="160.5">R67</text>
<text x="42.2" y="165.6">R68</text>
</g>
<g font-size="2.2" fill="#999">
<text x="195.8" y="39.9">H1</text>
<text x="227.6" y="41.1">H2</text>
<text x="259.3" y="42.4">H3</text>
<text x="291.1" y="42.4">H4</text>
<text x="195.8" y="55.1">2x4 headers</text>
<text x="227.6" y="56.4">2x4 headers</text>
<text x="259.3" y="57.7">2x4 headers</text>
<text x="291.1" y="57.7">2x4 headers</text>
<text x="178.1" y="69.1">U45</text>
<text x="213.6" y="69.1">U44</text>
<text x="188.2" y="112.3">ARDUINO_NANO</text>
</g>
<g font-size="1.5" fill="#000080">
<text x="70.1" y="15.9">R56</text>
<text x="103.1" y="13.4">C1</text>
<text x="39.6" y="26.1">R69</text>
<text x="105.7" y="26.1">C2</text>
<text x="39.6" y="38.8">R70</text>
<text x="105.7" y="38.8">C3</text>
<text x="39.6" y="51.5">R71</text>
<text x="105.7" y="51.5">C4</text>
<text x="39.6" y="64.2">R72</text>
<text x="73.9" y="101">R58</text>
<text x="71.4" y="122.6">R57</text>
<text x="71.4" y="142.9">R59</text>
<text x="71.4" y="165.8">R60</text>
</g>
</svg>
